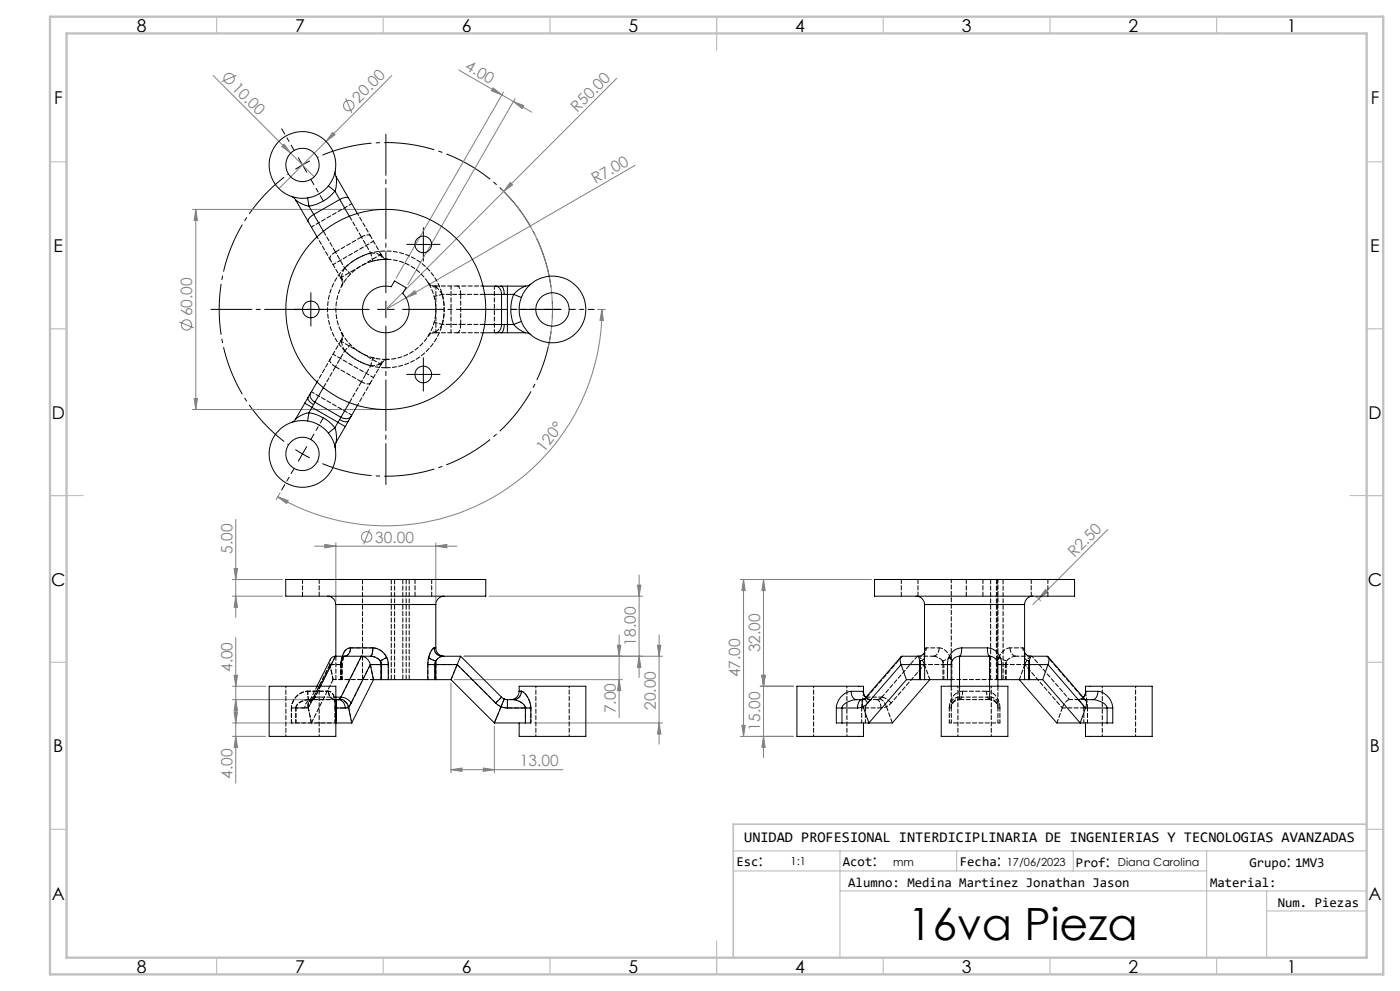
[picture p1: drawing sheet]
<svg xmlns="http://www.w3.org/2000/svg" width="420mm" height="297mm" viewBox="0 0 420 297" stroke-linecap="round" stroke-linejoin="round" font-family="sans-serif">
<g fill="none" stroke="#808080" stroke-width=".3">
<path d="M64 22.6l23.2 23.3M70.9 22.6l-4.4 1.9M99.8 39.7l.7 .7-2.7 2zM103.7 29.5l1.9 4.4M117.5 22.6l-33.8 33.9M137.6 21l13 7.4M148 26.3l2.6 2.1-3.2-1.2zM150.6 28.4l3.4 2M151.1 27.6l-32.2 55.7M154 30.4l5.5 3.2M154 30.4l3.1 1.2-.5 .9zM154.5 29.6l-32.2 55.7"/>
<path d="M185 23.5l-69.3 69.2 6.1-3.5M84.5 43.9l.7-.7 2 2.7zM87.2 45.9l7.1 7.1M150.4 56.7a50 50 0 0 1 14 47.4M153.1 54.7l.7 .7-2.7 2zM190.6 49.5l-68.8 39.7M57.7 62.8h57M58.7 62.8l.5 3.2h-1zM58.7 62.8v59.9M53.7 96.5l4.5 1.8M121.8 89.2l2.6-2.1 .5 .9zM179.2 92.7h2.4"/>
<path d="M180.6 92.7l.4 3.4-1-.1zM180.6 92.7a64.8 64.8 0 0 1-97.3 56.2M58.2 119.4h1l-.5 3.3zM57.7 122.7h57M70.7 155.7v29.3M83.3 148.9l3.2 1.1-.5 .9zM84 147.7l-1.2 2.1M110.9 158.7l-1.8 4.4M332.4 158.7l-20.8 20.7M69.7 178.7h15M69.7 173.7h15M70.2 170.4h1.1l-.6 3.3z"/>
<path d="M70.7 178.7l.6 3.3h-1.1zM94.4 163.7h42.7M97.4 163.2l3.4 .5-3.4 .5zM100.8 162.7v17.5M130.7 163.7l3.4-.5v1zM130.7 162.7v17.5M146.8 178.7h46M191.2 175.4h1.1l-.6 3.3zM191.7 172.3v30.7M222.1 173.7h39.3M223.1 173.7v47M223.1 173.7l.5 3.3h-1z"/>
<path d="M229.1 173.7l.5 3.3h-1zM229.1 173.7v53.3M310.8 178.9l.8 .5 .6 .8M311.6 179.4l-1.8 1.8M313.6 176.7l.7 .7-2.7 2zM70.7 191.1v43.6M185.2 193.4h1l-.5 3.3zM185.7 190.3v24.7M191.7 196.7l.6 3.3h-1.1zM197.2 193.4h1.1l-.6 3.3zM197.7 190.3v32.7M198.8 196.7h-59.6"/>
<path d="M69.7 216.7h30.2M69.7 209.7h29.8M69.7 205.7h10M70.2 213.4h1.1l-.6 3.3zM70.2 202.4h1.1l-.6 3.3zM70.7 209.7l.6 3.3h-1.1zM135.3 204.7v27M136.3 203.7h50.4M148.3 217.7v14M160.2 216.7h38.6M185.7 203.7l.5 3.3h-1zM197.7 216.7l.6 3.3h-1.1z"/>
<path d="M222.6 217.4h1l-.5 3.3zM228.1 205.7h10M228.6 202.4h1l-.5 3.3zM69.7 220.7h10M70.7 220.7l.6 3.3h-1.1zM135.3 230.7l3.3-.5v1zM135.3 230.7h33.6M145 230.2l3.3 .5-3.3 .5zM229.1 220.7l.5 3.3h-1zM238.1 220.7h-16"/>
<circle cx="68.7" cy="23.5" r="1.55"/>
<circle cx="104.6" cy="31.6" r="1.55"/>
<circle cx="56" cy="97.4" r="1.56"/>
<circle cx="110" cy="160.9" r="1.56"/>
</g>
<path d="M90.8 49.4l-2.2 1.3M90.8 49.4l2.2-1.2M165.8 92.7l-.1-2.5M165.8 92.7l-.1 2.5" fill="none" stroke="#000" stroke-width=".3" stroke-dasharray="15.2 1.3 1.3 1.3" stroke-linecap="butt"/>
<path d="M86.6 52.1a50 50 0 0 0 0 81.2M165.5 87.7a50 50 0 0 0-70.3-40.6M95.2 138.3a50 50 0 0 0 70.3-40.6" fill="none" stroke="#000" stroke-width=".3" stroke-dasharray="15.2 1.3 1.3 1.3" stroke-dashoffset="-1.6" stroke-linecap="butt"/>
<path d="M124.5 73.3h5M127 70.8v4.9M90.7 92.7h5M93.2 90.2v5M124.5 112.2h5M127 109.7v5M88.6 134.7l2.1 1.3M90.7 136l2.2 1.2M90.7 136l-1.2 2.2M92 133.9l-1.3 2.1" fill="none" stroke="#000" stroke-width=".3"/>
<path d="M88.3 45.1l-3.8-6.5M93.3 53.8l3.7 6.4M160.8 92.7h-7.5M170.8 92.7h7.5M93.3 131.7l3.7-6.5M88.3 140.4l-3.8 6.4" fill="none" stroke="#000" stroke-width=".3" stroke-dasharray="15.2 1.3 1.3 1.3" stroke-dashoffset="13.4"/>
<g fill="none" stroke="#000" stroke-width=".3" stroke-dasharray="15.2 1.3 1.3 1.3">
<path d="M90.8 49.4l-1.3-2.1M90.8 49.4l1.2 2.2M124.5 73.2h-2.5M127 70.7v-2.5M127 75.7v2.5M129.5 73.2h2.5M90.8 92.7h-2.5M93.3 90.2v-2.5M93.3 95.2v2.5M95.8 92.7h2.5M115.8 92.7v-2.5M115.8 92.7h-2.5"/>
<path d="M115.8 92.7v2.5M115.8 92.7h2.5M165.8 92.7h2.5M165.8 92.7h-2.5M124.5 112.2h-2.5M127 109.7v-2.5M127 114.7v2.5M129.5 112.2h2.5"/>
</g>
<path d="M110.8 92.7h-47.5M115.8 87.7v-47.5M115.8 97.7v47.5M120.8 92.7h47.5" fill="none" stroke="#000" stroke-width=".3" stroke-dasharray="15.2 1.3 1.3 1.3" stroke-dashoffset="2.9"/>
<g fill="none" stroke="#c0c0c0" stroke-width=".35">
<path d="M65 5v5M115 5v5M165 5v5M215 5v10M265 5v5M315 5v5M365 5v5M15 48.5h5M410 48.5h5M15 98.5h5M410 98.5h5M15 148.5h10"/>
<path d="M405 148.5h10M15 198.5h5M410 198.5h5M15 248.5h5M220 255h190M252 255v32M287 255v6M322 255v6M362 255v32M410 248.5h5M220 261h142M252 267h158"/>
<path d="M380 273h30M380 267v20M65 287v5M115 287v5M165 287v5M215 282v10M265 287v5M315 287v5M365 287v5"/>
</g>
<path d="M410 247h-190v40" fill="none" stroke="#c0c0c0" stroke-width=".5"/>
<path d="M15 5h400v287h-400zM20 10h390v277h-390z" fill="none" stroke="#c0c0c0" stroke-width=".7"/>
<g fill="#808080">
<path d="M84.5 43.9l.7-.7 2 2.7z"/>
<path d="M121.8 89.2l2.6-2.1 .5 .9z"/>
<path d="M313.6 176.7l.7 .7-2.7 2z"/>
<path d="M153.1 54.7l.7 .7-2.7 2z"/>
<path d="M99.8 39.7l.7 .7-2.7 2z"/>
<path d="M154 30.4l3.1 1.2-.5 .9zM148 26.3l2.6 2.1-3.2-1.2z"/>
<path d="M97.4 163.2l3.4 .5-3.4 .5zM130.7 163.7l3.4-.5v1zM135.3 230.7l3.3-.5v1zM145 230.2l3.3 .5-3.3 .5z"/>
<path d="M83.3 148.9l3.2 1.1-.5 .9zM180.6 92.7l.4 3.4-1-.1z"/>
<path d="M191.7 196.7l.6 3.3h-1.1zM191.2 175.4h1.1l-.6 3.3zM185.7 203.7l.5 3.3h-1zM185.2 193.4h1l-.5 3.3zM70.7 209.7l.6 3.3h-1.1zM70.2 202.4h1.1l-.6 3.3zM222.6 217.4h1l-.5 3.3zM223.1 173.7l.5 3.3h-1z"/>
<path d="M197.7 216.7l.6 3.3h-1.1zM197.2 193.4h1.1l-.6 3.3z"/>
<path d="M70.2 213.4h1.1l-.6 3.3zM70.7 220.7l.6 3.3h-1.1zM70.2 170.4h1.1l-.6 3.3zM70.7 178.7l.6 3.3h-1.1zM229.1 173.7l.5 3.3h-1zM228.6 202.4h1l-.5 3.3zM228.6 202.4h1l-.5 3.3zM229.1 220.7l.5 3.3h-1zM58.7 62.8l.5 3.2h-1zM58.2 119.4h1l-.5 3.3z"/>
</g>
<g fill="none" stroke="#000" stroke-width=".3">
<path d="M87.4 58.9l.9 .5 .4 .6M88.7 60l1.7 1 2.3 .8M88.7 60l3.8 6.4M92.3 59.3l.4 2.5M98.5 55.7l2 1.6M100.5 57.3a12.9 12.9 0 0 1-7.8 4.5M100.5 57.3l4.3 7.5M100.5 52l.4 1M100.9 53l-.1 3.1-.3 1.2M100.9 53l3.7 6.4M104.6 59.4a2.22 2.22 0 0 0-2.7 .4l-7.8 4.5M104.6 59.4l2.6 4.6"/>
<path d="M92.5 66.4l2.6 4.6M92.7 61.8l1.4 2.5M94.1 64.3a2.44 2.44 0 0 0-1.6 2.1M94.1 64.3l2.9 5M111 87.6a7.1 7.1 0 0 1 6.4-1.7l1-1.7 3.4 2-1 1.7a7 7 0 0 1-.3 10 7 7 0 0 1-9.9-.4 7 7 0 0 1 .4-9.9zM144.9 85.8h3.8M144.9 99.7h3.8M145.4 88.2h5.1M145.4 97.3h5.1M148.7 85.8a2.2 2.2 0 0 1 1.8 2.4M148.7 85.8h1.6M148.7 99.7h1.6"/>
<path d="M150.3 85.8a2.34 2.34 0 0 1 1 2.4M150.3 85.8h1.9M150.3 99.7h1.9M150.5 97.3a2.2 2.2 0 0 1-1.8 2.4M150.5 88.2h.8M150.5 97.3h.8M150.5 88.2v9.1M151.3 88.2h.9M151.3 97.3h.9M151.3 97.3a2.34 2.34 0 0 1-1 2.4M152.2 85.8v2.4M152.2 97.3v2.4"/>
<path d="M152.2 85.8h5.4M152.2 99.7h5.4M152.2 88.2v9.1M152.2 88.2h1.9M152.2 97.3h1.9M154.1 97.3a9.6 9.6 0 0 0 3.5 2.4M154.1 88.2l2.3 .9M154.1 88.2a12.5 12.5 0 0 0 0 9.1M156.4 96.3l-2.3 1M157.6 99.7l1 .2M157.6 85.8l-1.7 .8-1.8 1.6M159.2 85.2l-1.6 .6"/>
<path d="M92.4 119.2a2.35 2.35 0 0 0 1.7 2M92.4 119.2l-1 1.6M93.2 117.8a2.17 2.17 0 0 0 1.3 2.7M93.2 117.8l-.8 1.4M95.1 114.5l-1.9 3.3M97 116.2l-2.5 4.3M88.7 125.5l-.4 .6M91.4 120.8l2.2 1.3M91.4 120.8l-2.7 4.7M92.7 123.7a9.6 9.6 0 0 0-4 1.8M92.7 123.7l-.4 2.4M92.7 123.7a12.9 12.9 0 0 1 7.8 4.5"/>
<path d="M93.6 122.1l7.8 4.5M93.6 122.1l-.9 1.6M94.1 121.2l-.5 .9M94.5 120.5l-.4 .7M94.5 120.5l7.8 4.6M100.5 128.2l-2 1.5M100.5 128.2l.4 2.4v1.9M100.9 132.5l-.3 1.7M101.4 126.6l2.2 1.2M101.4 126.6l-.9 1.6M101.9 125.8l-.5 .8M101.9 125.8a2.46 2.46 0 0 0 2.6 .4"/>
<path d="M102.3 125.1l-.4 .7M103.6 127.8l-2.7 4.7M104.5 126.2l-.9 1.6M104.8 120.7l-2.5 4.4M105.3 124.8a2.29 2.29 0 0 1-3 .3M105.3 124.8l-.8 1.4M107.2 121.5l-1.9 3.3M85.7 173.7h60v5h-60zM98.2 178.7a2.53 2.53 0 0 1 2.6 2.5M133.2 178.7a2.53 2.53 0 0 0-2.5 2.5M262.4 173.7h60v5h-60zM274.8 178.7a2.53 2.53 0 0 1 2.6 2.5"/>
<path d="M309.8 178.7a2.47 2.47 0 0 0-2.4 2.5M100.6 196.7l-1 .3-.5 .6-4 8.1M100.6 196.7h10.6M100.6 196.7l-4.5 9M100.8 181.2h29.9M100.8 181.2v15.5M105.2 194.2h6.6M105.2 194.2a2.21 2.21 0 0 1-1.8 2.5M105.2 194.2a2.82 2.82 0 0 0-2.5 2.5M111.1 199.2a3.2 3.2 0 0 0-2.7-2.5l-6.1 12.2M111.1 199.2l-5.8 11.5M111.1 199.2l.9 4.5"/>
<path d="M111.1 199.2h3.3M111.2 196.7a3.8 3.8 0 0 1 2.9 1.4M111.8 194.2h.3a4.9 4.9 0 0 1 3.9 2.8M111.8 194.2a2.81 2.81 0 0 1-.6 2.5M114.1 198.1l.2 .8v4.8M114.1 198.1l.3 1.1M114.4 199.2h2.1M114.4 199.2v4.5M116 197l-1.9 1.1M116 197l.5 2.2M116.5 199.2v4.5M128.3 199.2h2.1"/>
<path d="M128.3 199.2v4.5M128.6 197l-.3 2.2M128.6 197l.6 .5 1.5 .6M130.2 194.2l-.7 .6-.9 2.2M130.2 194.2a2.41 2.41 0 0 0 2.4 2.5M130.2 194.2h.5M130.4 199.2h6.8M130.4 199.2v4.5M130.7 194.2a2.47 2.47 0 0 0 2.5 2.5M130.7 198.1l-.3 1.1M130.7 198.1v5.6M130.7 181.2v13"/>
<path d="M132.6 196.7l-1.1 .6-.8 .8M132.6 196.7h5.6M137.2 199.2l11.5 11.5M137.2 199.2l-1.9 4.5M138.2 196.7l-1 2.5M138.2 196.7l12.3 12.2M270.3 196.9l-10.6 12.2M270.3 199.2h5.8M270.3 199.2l1.6 4.5M270.3 199.2l-10 11.5M275.4 196.7l.6 1.4M275.4 196.7h-4.7a1.42 1.42 0 0 0-.5 2.1l.1 .4"/>
<path d="M276 198.1l.1 1.1M276 198.1l-.1 5.6M276.1 199.2h1.3M276.1 199.2v4.5M277.4 195.5a2.01 2.01 0 0 1-2 1.2M277.4 197v2.2M277.4 197a1.47 1.47 0 0 1-1.4 1.1M277.4 181.2h30M277.4 181.2v15.8M277.4 199.2v4.5M284.2 199.2h1.2M284.2 199.2v4.5"/>
<path d="M284.6 197l.8 .7 .2 .4M284.6 197l-.4 2.2M285.4 199.2v6.5M287.9 196.7a2.53 2.53 0 0 0-2.5 2.5M287.9 196.7h9M287.9 196.7v9M288.5 194.2a2.81 2.81 0 0 1-.6 2.5M288.5 194.2h7.7M288.5 194.2a4.3 4.3 0 0 0-3.9 2.8M296.2 194.2a2.81 2.81 0 0 0 .7 2.5M296.2 194.2h.3a4.2 4.2 0 0 1 3.6 2.8M296.9 196.7a2.53 2.53 0 0 1 2.5 2.5"/>
<path d="M296.9 196.7v9M299.4 199.2h1.1M299.4 199.2v6.5M300.1 197l-.8 .7-.2 .4M300.1 197l.4 2.2M300.5 199.2v4.5M307.3 199.2h1.3M307.3 199.2v4.5M307.4 195.5a1.96 1.96 0 0 0 1.8 1.2M307.4 181.2v15.8M307.4 197l-.1 2.2M307.4 197a1.47 1.47 0 0 0 1.3 1.1"/>
<path d="M308.6 199.2h5.8M308.6 199.2v4.5M308.7 198.1l-.1 1.1M308.7 198.1l.2 5.6M309.2 196.7l-.5 1.4M309.2 196.7h4.8a1.42 1.42 0 0 1 .5 2.1l-.1 .4M314.4 199.2l-1.6 4.5M314.4 199.2l11.2 13M314.5 196.9l11.3 13.1 .2 .6-.4 1.6M80.8 205.7h20v15h-20zM100.8 209.8l.2 .8-.1 1.6M100.8 212.2h.1"/>
<path d="M100.8 216.7h4.7M100.8 209.7h.6M100.8 208.9h1.5M100.9 212.2v4.5M100.9 212.2h2.7M101.4 209.7a2.36 2.36 0 0 1 2.2 2.5M101.9 209.5l-.5 .2M101.9 209.5a3 3 0 0 1 2.6 2.3M102.3 208.9l-.4 .6M102.3 208.9a3.8 3.8 0 0 1 3 1.8M104.5 211.8l-.9 .4M104.5 211.8l1 4.9"/>
<path d="M105.3 210.7l-.8 1.1M112 203.7l-6.5 13M112 203.7h2.4M114.4 203.7h2.1M116.5 203.7h11.8M128.3 203.7h2.1M130.4 203.7h4.9M135.3 203.7l13 13M148.3 216.7h9.3M148.7 210.7l1.6 1.1M150.3 211.8l1.9 .4M150.3 211.8l-2 4.9"/>
<path d="M150.5 208.9l-1.8 1.8M150.5 208.9l.8 .6M151.3 209.5l.9 .2M151.3 209.5l-1 2.3M152.2 209.7v2.5M152.2 212.2h5.4M152.2 209.7h1.9M154.1 209.7a4 4 0 0 1 3.5 2.5M155.8 207.2a2.53 2.53 0 0 1-2.6 2.5M155.8 207.2v-1.5h20v15h-20v-4M155.8 207.2h.6M156.4 207.2a5.5 5.5 0 0 1 2.8 5"/>
<path d="M156.4 207.2a2.48 2.48 0 0 1-2.3 2.5M157.6 212.2h1.6M157.6 212.2v4.5M159.2 212.2v4.5h-1.6M250.9 212.2h1.7M250.9 212.2v4.5h1.7M252.6 212.2h4.7M252.6 212.2v4.5M255.3 207.2a5.3 5.3 0 0 0-4.4 5M255.3 207.2a2.23 2.23 0 0 0 1.6 2.5M255.3 207.2h3.6M256.9 209.7a5.1 5.1 0 0 0-4.2 2.1l-.1 .4"/>
<path d="M256.9 209.7h1.6M258.5 209.7a2.24 2.24 0 0 0-1.2 2.5M258.9 207.2l.2 .9 .7 .9-.4-.4-.4-1.1M258.9 211.8l-1.6 .4M258.9 207.2l.1 .3M259 207.5v-1.8h-19.9v15h19.9v-4M259.1 209.5l-.6 .2M259.1 209.5l-.4 1 .2 1.3M259.7 209.1l-.6 .4M259.7 209.1v.6l.6 1M260.3 210.7l-1.4 1.1M271.9 203.7h4.2"/>
<path d="M271.9 203.7l-11.2 13-1.8-4.9M276.1 203.7h1.3M277.4 203.7h6.8M278.9 203.7l-11.2 13h-15.1M282.4 205.7h20v15h-20zM284.2 203.7h1.2M299.4 203.7h1.1M300.5 203.7h6.8M305.8 203.7l11.2 13h15.1M307.3 203.7h1.3M308.6 203.7h4.2M312.8 203.7l11.3 13 1.5-4.5"/>
<path d="M325.5 209.7h2.3M325.6 207.5v-1.8h20.1v15h-20.1v-4M325.6 212.2h6.5M325.8 207.2l-.2 .9-.6 .9 .5-.7 .1-.8M325.8 207.2h3.6M325.8 207.2l-.1 .3M327.8 209.7a4.4 4.4 0 0 1 4.3 2.5M329.4 207.2a2.21 2.21 0 0 1-1.6 2.5M329.4 207.2a5.3 5.3 0 0 1 4.4 5M332.1 212.2h1.7M332.1 212.2v4.5M333.8 212.2v4.5h-1.7"/>
<circle cx="90.7" cy="49.4" r="5"/>
<circle cx="90.7" cy="49.4" r="10"/>
<circle cx="127" cy="73.2" r="2.5"/>
<circle cx="93.2" cy="92.8" r="2.49"/>
<circle cx="115.7" cy="92.7" r="30"/>
<circle cx="165.7" cy="92.7" r="5"/>
<circle cx="165.7" cy="92.7" r="10"/>
<circle cx="127" cy="112.2" r="2.5"/>
<circle cx="90.7" cy="136.1" r="10"/>
<circle cx="90.7" cy="136" r="5"/>
</g>
<g fill="none" stroke="#000" stroke-width=".3" stroke-dasharray="1.3 .6" stroke-dashoffset=".6">
<path d="M99 77.7l-3.9-6.7M107.2 64l3.9 6.7M137.2 85.7h7.7M144.9 99.7h-7.7M95.1 114.5l3.9-6.7M111.1 114.8l-3.9 6.7M102.2 199.2l.2-1.1M102.4 198.1l-.2 1.1M102.9 197.7l.5-1M114.1 198.1l.4 1.1M114.1 198.1l.2 1.1M114.5 199.2h2"/>
<path d="M130.5 199.2l.3-1.1M132.7 196.7a2.46 2.46 0 0 1-2.4-2.5M281.8 194.2h-3.9M282.8 198.1l.4 1.1M301.6 199.2l.4-1.1M306.9 194.2h-3.9M307.4 199.2l11.3 13M314.1 196.7l11.2 13M87.4 212.2a5.2 5.2 0 0 1 4.9-5M92.3 207.2a5.2 5.2 0 0 0-4.9 5M93.2 209.6l-.6 1M101.9 209.7a3 3 0 0 1 2.7 2.5"/>
<path d="M154.1 209.7a2.42 2.42 0 0 0 2.3-2.5M258.5 212.2h1.1M267.3 210.7l10-11.5M287.9 209.7a2.5 2.5 0 0 0-2.5 2.5M299.4 212.2l-.1-.7a2.5 2.5 0 0 0-2.4-1.8M320.8 209.7l-11.2-13M325.1 212.2h1.2"/>
</g>
<g fill="none" stroke="#000" stroke-width=".3" stroke-dasharray="1.3 .6" stroke-dashoffset=".4">
<path d="M100.6 52v-.8M116 77.7l-4.1 .5M158.6 99.9l.7 .4M130.8 198.1l1.2-1.2 .7-.2M130.8 198.1l-1.3-.5-.9-.6M277.9 194.2l-.2 .9-.8 1.1M285.5 199.2h-2.3M301.6 199.2h-2.4M307.8 196.2l-.8-1.1-.1-.9M92.3 207.2h6.2M96.1 205.7l-1.6 3.2h6.3M98.5 207.2h-6.2"/>
<path d="M259.4 209.5l.7-.6M263 209.7l.9-.2M264.6 208.9l-.7 .6"/>
</g>
<g fill="none" stroke="#000" stroke-width=".3" stroke-dasharray="1.3 .6" stroke-dashoffset=".5">
<path d="M87.4 126.6l.9-.5M102.3 199.2l.1-1.1M102.4 198.1l-.1 1.1M102.4 199.2l.2-2.2M102.6 197l-.2 2.2M105.2 194.2a2.87 2.87 0 0 0-2.6 2.8M114.1 198.1l1.9-1.1M116.5 199.2l-.5-2.2M128.6 197l-.2 2.2M130.5 199.2h-2.1M130.8 199.2v-1.1M282.8 198.1l.1 1.1"/>
<path d="M285.5 199.2l-.4-2.2M299.7 197l-.5 2.2M301.9 199.2l.1-1.1M91.5 212.2l.9-.4M92.7 209.7h7.8M98.5 207.2a2.39 2.39 0 0 1 1.9 2.5l.2 2.5M100.6 212.2a5.3 5.3 0 0 0-1.5-4.9l-.6-.1M156.4 207.2a5.5 5.5 0 0 1 2.9 5M285.4 211.8v-1.1M299.4 210.7v1.1"/>
</g>
<g fill="none" stroke="#000" stroke-width=".3" stroke-dasharray="1.3 .6" stroke-dashoffset=".3">
<path d="M105.5 61l-12.1 7M111.1 70.7l3.2 5.5M111.2 75.8l.7 2.4M112 72.3l-12.1 7M114.1 76.4a2.17 2.17 0 0 0 1.9 1.3M114.5 76.5a2.5 2.5 0 0 0 2 1.2M102.2 83.2l-3.2-5.5M102.2 83.2l12.1-7M102.3 83.5a2.5 2.5 0 0 1 .1 2.4M102.4 83.1a2.17 2.17 0 0 1 .2 2.4M102.4 99.6a2.5 2.5 0 0 1-.1 2.4M102.6 100a2.17 2.17 0 0 1-.2 2.3"/>
<path d="M103.4 80.3l1.8 1.8M130.5 85.7a2.5 2.5 0 0 1-2.1-1.1M130.5 99.7a2.5 2.5 0 0 0-2.1 1.2M130.8 86a2.17 2.17 0 0 1-2.2-1M130.8 99.5a2.17 2.17 0 0 0-2.2 .9M130.8 85.7h6.4M130.8 85.7v14M132.7 88.2l-2.4 .7M132.7 97.2l-2.4-.6M135.3 99.7v-14M137.2 99.7h-6.4M148.3 99.7v-14"/>
<path d="M93.4 117.4l12.1 7M99 107.8l3.2-5.6M99.9 106.2l12.1 7M105.2 103.3l-1.8 1.8M111.9 107.2l-.7 2.4M114.3 109.2l-3.2 5.6M114.3 109.2l-12.1-7M116 107.7a2.17 2.17 0 0 0-1.9 1.4M116.5 107.7a2.5 2.5 0 0 0-2 1.3M285.4 173.7v25.5M102.2 199.2v4.5M102.3 199.2v4.5"/>
<path d="M102.4 199.2v4.5M114.5 199.2v4.5M128.4 199.2v4.5M130.8 199.2h6.4M130.8 199.2v4.5M275.5 196.7h4.5M277.9 194.2l-.4 .4-.1 1.9M283.2 199.2v4.5M285.1 197l-2.3 1.1M299.2 199.2v4.5M299.4 199.2v-25.5M301.9 199.2v4.5"/>
<path d="M302 198.1l-2.3-1.1M304.8 196.7h4.5M307.4 196.6l-.1-1.8-.4-.6M87.4 212.2v4.5M87.4 216.7v-4.5M88.8 216.7v-4.5M88.8 212.2v4.5M92.3 207.2l.1 1.7 .3 .8M92.7 209.7l-.3-.8-.1-1.7M93 209.9l.6-.2M94.5 208.9l-.4 .6M95.1 205.7l-1.9 3.9"/>
<path d="M99.9 203.7h12.1M100.5 212.2v4.5M100.6 216.7v-4.5M100.6 212.2v4.5M100.9 216.7v-4.5M102.2 203.7v-4.5M102.3 203.7v-4.5M102.4 203.7v-4.5M102.7 203.7v-4.5M114.3 203.7v-4.5M116.5 203.7v-4.5M130.5 203.7v-4.5"/>
<path d="M148.7 210.7l1.8-1.8M150.3 211.8l1-2.3M152.2 212.2v-2.5M156.4 207.2h-.6M157.6 212.2v4.5M159.3 216.7v-4.5M258.5 212.2v4.5M258.5 209.7h4.5M259.6 216.7v-4.5M264.6 208.9h-4.5M282.9 203.7v-4.5M284.8 212.2v4.5"/>
<path d="M285.4 216.7v-4.5M285.4 203.7h14M285.5 203.7v-4.5M299.4 212.2v4.5M300 216.7v-4.5M301.6 203.7v-4.5M318.7 212.2h6.4M320.8 209.7h4.5M325.1 212.2v4.5M326.3 216.7v-4.5"/>
</g>
<g fill="none" stroke="#000" stroke-width=".3" stroke-dasharray="1.3 .6" stroke-dashoffset=".7">
<path d="M100.6 75.5l2.8 4.8M111.2 75.8l-2.8-4.8M132.7 97.2h5.5M138.2 88.2h-5.5M103.4 105.1l-2.8 4.8M108.4 114.4l2.8-4.8M111.9 107.2l1.3 .3M102.4 198.1a.6 .6 0 0 0 .5-.5 .6 .6 0 0 0-.3-.6M102.6 197a.6 .6 0 0 1 .3 .6 .6 .6 0 0 1-.5 .5M277.3 199.2h5.6M277.4 196.5v-1.1v.1M301.9 199.2h5.5"/>
<path d="M307.4 195.5l-.1-.2 .1 1.2M87.4 216.7h13.2M87.4 212.2h1.4M88.8 212.2h-1.4M92.4 211.8l.8-1.1M92.5 212.2h-3.7M93.6 209.7a2.35 2.35 0 0 0-2.1 2.5M100.9 212.2h3.7M284.8 216.7h15.2M287.9 209.5a2.41 2.41 0 0 0-2.5 2.3M299.4 211.8a2.41 2.41 0 0 0-2.5-2.3"/>
</g>
<g fill="none" stroke="#000" stroke-width=".3" stroke-dasharray="1.3 .6">
<path d="M114.1 76.4l.2-.2M114.1 76.4l.4 .1M114.3 76.2l.2 .3M116.5 77.7h-.5M102.2 83.2l.2-.1M102.3 83.5l.1-.4M102.3 83.5l-.1-.3M102.4 99.6l.2 .4M102.6 85.5l-.2 .4M130.5 85.7l.3 .3M130.5 85.7h.3M130.8 85.7v.3"/>
<path d="M130.8 99.5v.2M130.8 99.5l-.3 .2M130.8 99.7h-.3M102.2 102.2l.1-.2M102.4 102.3l-.2-.1M102.4 102.3l-.1-.3M114.3 109.2l-.2-.1M114.5 109l-.4 .1M114.5 109l-.2 .2M115.7 107.7h.3M115.8 110.2a17.5 17.5 0 0 0 15.3-25.8 17.5 17.5 0 0 0-30-1.2 17.5 17.5 0 0 0 13.3 27h1.4M116 107.7h.5"/>
<path d="M90.8 173.7v5M95.8 178.7v-5M124.5 173.7v5M129.5 178.7v-5M270.4 173.7v5M275.4 178.7v-5M289.9 173.7v5M294.9 178.7v-5M309.4 173.7v5M314.4 178.7v-5M99 199.2h3.2M99 199.2l-6.5 13"/>
<path d="M100.8 196.7v7M102.2 199.2h.1M102.2 199.2h-3.2M102.3 199.2h.4h-.3M102.3 199.2h-.1M102.4 199.2h.3h-.4M102.6 197l.1-.3M108.4 196.7l-6.5 13M111.1 199.2h3.2M114.3 199.2h.2M130.5 199.2h.3M130.8 194.2h-.5"/>
<path d="M280 196.7a3.8 3.8 0 0 1 2.8 1.4M282.9 199.2h.3M301.6 199.2h.3M302 198.1a3.8 3.8 0 0 1 2.8-1.4M88.8 212.2a3.5 3.5 0 0 1 3.9-2.5M92.4 211.8l1 4.9M92.7 209.7a3.8 3.8 0 0 0-3.9 2.5M93.2 209.6l-.2 .3M93.6 209.7l.5-.2M94.1 209.7l6.5-13M99.9 203.7l-6.5 13M100.5 209.7h.3"/>
<path d="M100.6 212.2h.2M100.8 216.7h-.2M100.8 209.8l-.3-.1M100.9 212.2h-.3M101.4 209.7h.5M104.6 212.2l6.5-13M259.1 209.6l.3-.1M259.4 209.5h-.3M259.7 209.1l.4-.2M261.4 209.7a3.6 3.6 0 0 0-1.8 2.5M263.9 209.5a3.2 3.2 0 0 1 2 2.3M284.8 212.2a4.5 4.5 0 0 1 4-5"/>
<path d="M285.4 212.2h-.6M285.4 210.7v-5M287.9 208.9v.6M287.9 209.5v.2M287.9 205.7v3.2M296 207.2a4.5 4.5 0 0 1 4 5M296.9 209.5v.2M296.9 209.5v-.6M296.9 208.9v-3.2M299.4 212.2h.6M299.4 205.7v5M325.1 212.2l-.4-1.3-1.4-1.2"/>
<path d="M325.3 209.7l.4 .1M325.3 209.7h.3"/>
</g>
<g fill="none" stroke="#000" stroke-width=".3" stroke-dasharray="1.3 .6" stroke-dashoffset=".2">
<path d="M115.8 107.7a15 15 0 0 1-13.2-22.1 15 15 0 0 1 25.7-1.1 15 15 0 0 1-11.3 23.2h-1.2M99 199.2l.9 4.5M111.1 199.2l.9 4.5M111.2 196.7a2.95 2.95 0 0 0 .7-2.5M111.9 194.2h-6.7M285.1 197l-.1-.3a4.1 4.1 0 0 0-3.2-2.5M303 194.2h-.2a4.4 4.4 0 0 0-3.1 2.8M88.8 212.2h2.7M93.4 216.7l-.9-4.5M94.5 208.9a1.18 1.18 0 0 0-1.2 .5 1.18 1.18 0 0 0-.1 1.3M99.9 203.7l-.9-4.5M100.5 209.7l.3 .1 .2 .4-.1 2"/>
<path d="M104.6 212.2l.9 4.5M157.6 212.2a3.7 3.7 0 0 0-3.5-2.5M258.5 212.2l.6-4.7M259.6 212.2h4.7M287.9 209.7a2.47 2.47 0 0 0 .9-2.5M296.9 209.7a2.47 2.47 0 0 1-.9-2.5M325.7 207.5l.6 4.7"/>
</g>
<g fill="none" stroke="#000" stroke-width=".3" stroke-dasharray="1.3 .6" stroke-dashoffset="-.1">
<path d="M97 69.3l3.6 6.2M100.6 75.5l7.8-4.5M108.4 71l-3.6-6.2M103.4 80.3a17.5 17.5 0 0 1 7.8-4.5M132.7 88.2a17.5 17.5 0 0 1 0 9M138.2 88.2v9M138.2 97.2h7.2M145.4 88.2h-7.2M100.6 109.9l-3.6 6.3M108.4 114.4l-7.8-4.5M111.2 109.6a17.5 17.5 0 0 1-7.8-4.5M104.8 120.7l3.6-6.3"/>
<path d="M108.8 173.7v30M117.4 173.7v30M299.2 173.7v30M100.8 181.2h30M103.4 196.7a2.23 2.23 0 0 0 1.8-2.5M111.2 196.7a3.7 3.7 0 0 1 2.9 1.4M116 197l-.1-.3a4.8 4.8 0 0 0-4-2.5M130.3 194.2l-.9 .9-.8 1.9M275.2 196.7a3.4 3.4 0 0 1 2.1 2.5M277.4 181.2h30M281.8 194.2a2.23 2.23 0 0 1-1.8 2.5M304.8 196.7a2.23 2.23 0 0 1-1.8-2.5"/>
<path d="M307.4 199.2a3.5 3.5 0 0 1 2.2-2.5M92.5 212.2a1.86 1.86 0 0 1 1.6-2.5M93.2 210.7l5.8-11.5M94.1 209.5a1.77 1.77 0 0 0-1.7 2.3M98.5 207.2a2.32 2.32 0 0 0 1.8 2.5M118.4 203.7v-30M120.8 203.7v-30M121.8 203.7v-30M122.8 203.7v-30M148.3 216.7l2-4.9M264.6 208.9a4.9 4.9 0 0 1 2.7 1.8M265.9 211.8l1.8 4.9"/>
<path d="M287.9 209.7h9M287.9 208.9h9M287.9 208.9a2.23 2.23 0 0 0-2.5 1.8M296 207.2h-7.2M297.2 203.7v-30M298.9 203.7v-30M299.4 210.7a2.23 2.23 0 0 0-2.5-1.8M300.9 203.7v-30M318.7 212.2a3.5 3.5 0 0 1 2.1-2.5"/>
</g>
<g fill="none" stroke="#000" stroke-width=".3" stroke-dasharray="1.3 .6" stroke-dashoffset=".8">
<path d="M99.1 197.6l-.1 1.6M102.7 199.2l.2-1.5M85.8 205.7v15M157.6 212.2h1.7M160.8 205.7v15M244.1 205.7v15M287.4 205.7v15M330.7 205.7v15M95.8 220.7v-15M170.8 220.7v-15M254.1 220.7v-15M297.4 220.7v-15"/>
<path d="M340.7 220.7v-15"/>
</g>
<path d="M102.4 198.1a1.44 1.44 0 0 1 1-1.4M103.4 196.7a1.36 1.36 0 0 0-1 1.4M259.8 209l.7 .5 .9 .2M261.4 209.7l-1.1-.3-.5-.4M264.3 212.2l1.6-.4M265.9 211.8l1.4-1.1M323.3 209.7l1-.2 .7-.5M325 209l-.6 .4-1.1 .3" fill="none" stroke="#000" stroke-width=".3" stroke-dasharray="1.3 .6" stroke-dashoffset=".9"/>
<path d="M100.5 209.7a2.28 2.28 0 0 1-2-2.5M152.2 212.2h5.4" fill="none" stroke="#000" stroke-width=".3" stroke-dasharray="1.3 .6" stroke-dashoffset="-.2"/>
<path d="M148.7 210.7l1.6 1.1M150.3 211.8l1.9 .4" fill="none" stroke="#000" stroke-width=".3" stroke-dasharray="1.3 .6" stroke-dashoffset="1"/>
<g fill="none" stroke="#000" stroke-width=".3" stroke-dasharray="1.3 .6" stroke-dashoffset=".1">
<path d="M99 77.7a2.34 2.34 0 0 1 1.6-2.2M108.4 71a2.48 2.48 0 0 1 2.7-.3M111.2 75.8l2.9 .6M102.4 83.1l1-2.8M130.8 86l1.9 2.2M132.7 97.2l-1.9 2.3M137.2 85.7a2.34 2.34 0 0 1 1 2.5M138.2 97.2a2.34 2.34 0 0 1-1 2.5M100.6 109.9a2.48 2.48 0 0 1-1.6-2.1M103.4 105.1l-1-2.8M111.1 114.8a2.21 2.21 0 0 1-2.7-.4M114.1 109.1l-2.9 .5"/>
<path d="M137.2 199.2l11.5 11.5M275.2 196.7l-10.6 12.2M277.3 199.2l1.6 4.5M100.5 209.7l-.3-.2 .3 2.7M135.3 203.7l1.9-4.5M260.1 208.9l10.6-12.2M263 209.7a2.24 2.24 0 0 1 1.3 2.5M305.8 203.7l1.6-4.5M317.1 216.7l1.6-4.5"/>
</g>
<text font-size="13.3" x="272.4" y="281.7">16va Pieza</text>
<g font-size="5.3">
<text x="41" y="9.5">8</text>
<text x="88.5" y="9.5">7</text>
<text x="138.5" y="9.5">6</text>
<text x="188.5" y="9.5">5</text>
<text x="238.5" y="9.5">4</text>
<text x="288.5" y="9.5">3</text>
<text x="338.5" y="9.5">2</text>
<text x="386" y="9.5">1</text>
<text x="16.2" y="31.3">F</text>
<text x="411.2" y="31.3">F</text>
<text x="16.1" y="75.5">E</text>
<text x="411.1" y="75.5">E</text>
<text x="15.5" y="125.5">D</text>
<text x="410.5" y="125.5">D</text>
<text x="15.4" y="175.5">C</text>
<text x="410.4" y="175.5">C</text>
<text x="16" y="225.5">B</text>
<text x="411" y="225.5">B</text>
<text x="15.5" y="269.8">A</text>
<text x="410.5" y="269.8">A</text>
<text x="41" y="291.5">8</text>
<text x="88.5" y="291.5">7</text>
<text x="138.5" y="291.5">6</text>
<text x="188.5" y="291.5">5</text>
<text x="238.5" y="291.5">4</text>
<text x="288.5" y="291.5">3</text>
<text x="338.5" y="291.5">2</text>
<text x="386" y="291.5">1</text>
</g>
<g font-size="4.7" fill="#808080">
<text x="139.3" y="20.7" transform="rotate(30 139.3 20.7)">4.00</text>
<text x="69.4" y="26.5" transform="rotate(45 69.4 26.5)">10.00</text>
<text x="107.7" y="31" transform="rotate(-45 107.7 31)">20.00</text>
<text x="173.2" y="33.9" transform="rotate(-45 173.2 33.9)">R50.00</text>
<text x="178.7" y="55.2" transform="rotate(-30 178.7 55.2)">R7.00</text>
<text x="57.7" y="94.8" transform="rotate(-90 57.7 94.8)">60.00</text>
<text x="163.3" y="135.6" transform="rotate(-52 163.3 135.6)">120°</text>
<text x="69.7" y="166" transform="rotate(-90 69.7 166)">5.00</text>
<text x="112.6" y="162.6">30.00</text>
<text x="322.4" y="167.3" transform="rotate(-45 322.4 167.3)">R2.50</text>
<text x="190.7" y="193.5" transform="rotate(-90 190.7 193.5)">18.00</text>
<text x="228.1" y="195.5" transform="rotate(-90 228.1 195.5)">32.00</text>
<text x="69.7" y="201.4" transform="rotate(-90 69.7 201.4)">4.00</text>
<text x="222.1" y="203" transform="rotate(-90 222.1 203)">47.00</text>
<text x="184.7" y="213.7" transform="rotate(-90 184.7 213.7)">7.00</text>
<text x="196.7" y="212.8" transform="rotate(-90 196.7 212.8)">20.00</text>
<text x="228.1" y="219" transform="rotate(-90 228.1 219)">15.00</text>
<text x="69.7" y="233.4" transform="rotate(-90 69.7 233.4)">4.00</text>
<text x="156" y="229.6">13.00</text>
</g>
<g font-size="4.7">
<text x="227.6" y="259.5">:</text>
<text x="261.7" y="259.5">:</text>
<text x="299" y="259.5">:</text>
<text x="331.7" y="259.9">:</text>
<text x="385.9" y="259.9">:</text>
</g>
<text font-size="4.4" x="223.3" y="252.5">UNIDAD PROFESIONAL INTERDICIPLINARIA DE INGENIERIAS Y TECNOLOGIAS AVANZADAS</text>
<g font-size="4">
<text x="220.9" y="259.4">Esc</text>
<text x="252.9" y="259.4">Acot</text>
<text x="287.9" y="259.4">Fecha</text>
<text x="322.8" y="259.9">Prof</text>
<text x="374.8" y="259.9">Grupo 1MV3</text>
<text x="254.5" y="265.7">Alumno: Medina Martinez Jonathan Jason</text>
<text x="363" y="265.7">Material:</text>
<text x="383.3" y="271.7">Num. Piezas</text>
</g>
<g font-size="3.3">
<text x="237.2" y="259.3">1:1</text>
<text x="267.9" y="259.5">mm</text>
<text x="302" y="259.5">17/06/2023</text>
<text x="335.3" y="259.5">Diana Carolina</text>
</g>
</svg>
